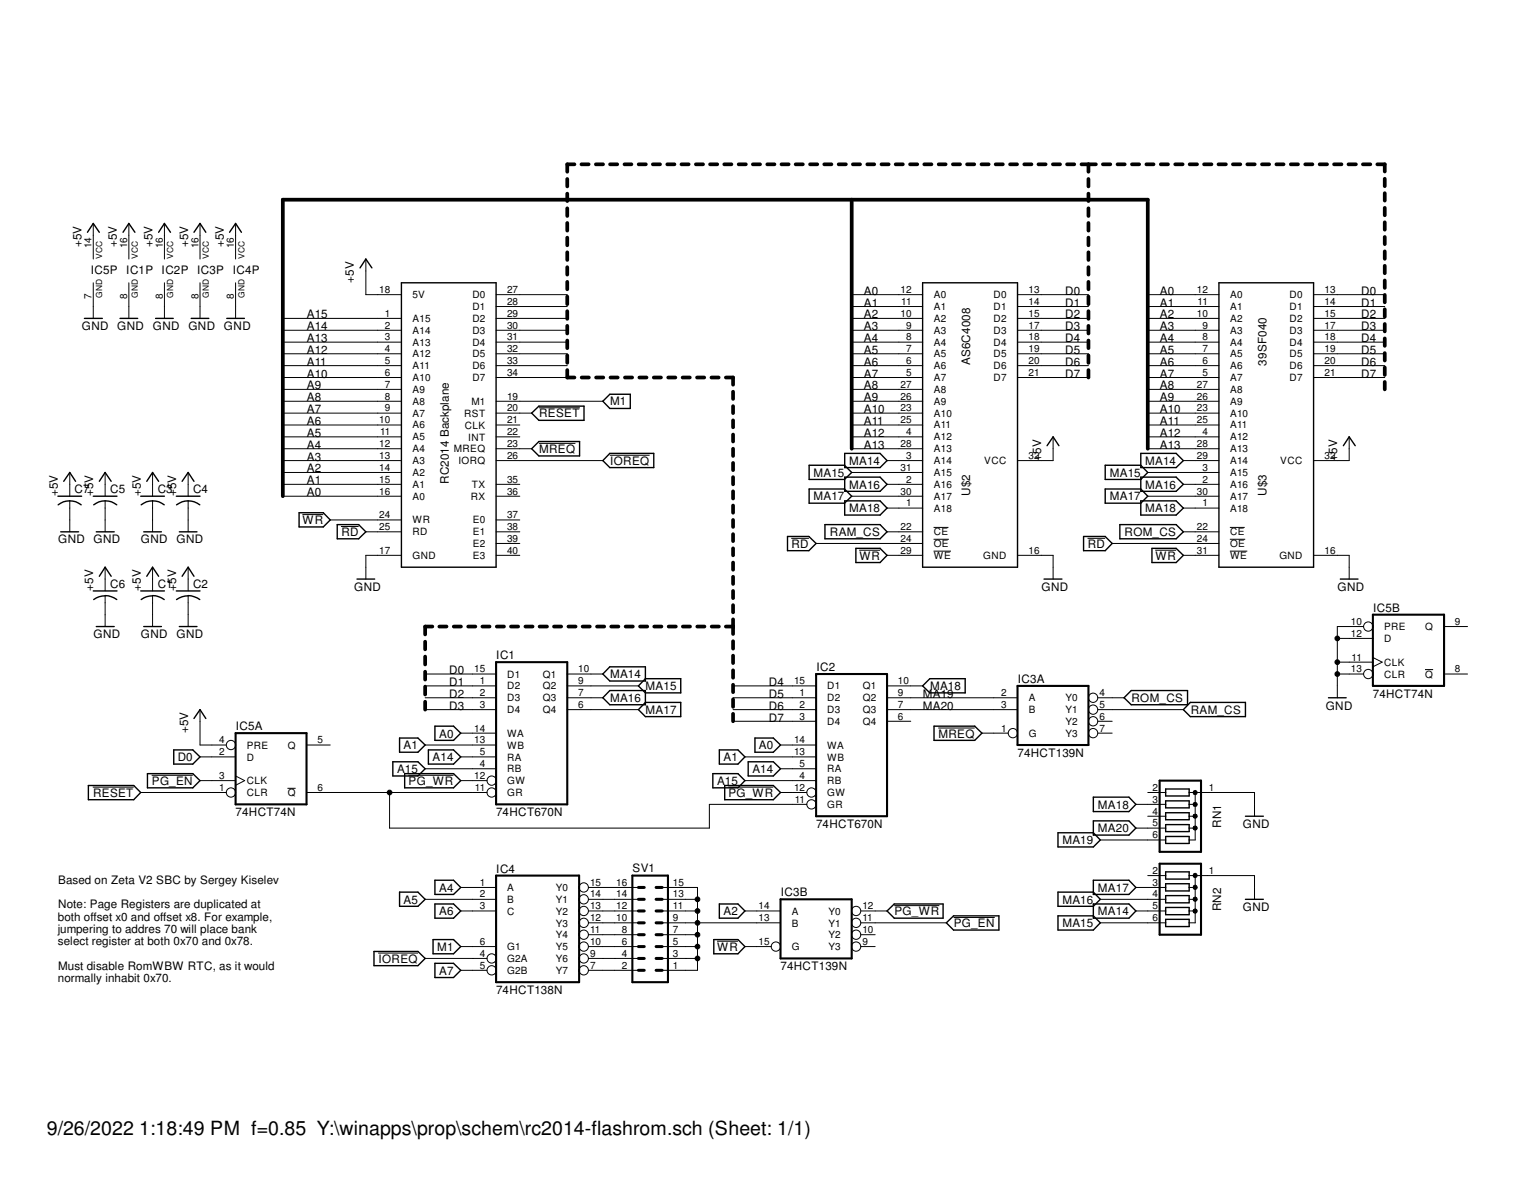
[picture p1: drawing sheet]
<svg xmlns="http://www.w3.org/2000/svg" width="279mm" height="216mm" viewBox="0 0 279 216" stroke-linecap="round" stroke-linejoin="round" font-family="sans-serif">
<g fill="none" stroke="#000" stroke-width=".18">
<path d="M17 40.6v6.5M17 51.4v6.5M23.5 40.6v6.5M23.5 51.4v6.5M29.9 40.6v6.5M29.9 51.4v6.5M36.4 40.6v6.5M36.4 51.4v6.5M42.9 40.6v6.5M42.9 51.4v6.5M51.5 57.9h21.6M66.6 47.1v6.5h6.5"/>
<path d="M90.3 57.9h13M90.3 53.6h13M90.3 55.8h13M155 57.9h12.9M155 53.6h12.9M155 55.8h12.9M185.2 57.9h12.9M185.2 53.6h12.9M185.2 55.8h12.9M208.9 57.9h13M208.9 53.6h13M208.9 55.8h13"/>
<path d="M239.1 57.9h13M239.1 53.6h13M239.1 55.8h13M51.5 60.1h21.6M51.5 62.2h21.6M51.5 64.3h21.6M51.5 66.5h21.6M51.5 68.7h21.6M51.5 70.8h21.6M51.5 73h21.6M51.5 75.1h21.6M51.5 77.3h21.6"/>
<path d="M51.5 79.5h21.6M90.3 60.1h13M90.3 62.2h13M90.3 64.3h13M90.3 66.5h13M90.3 68.7h13M90.3 73h19.4M90.3 75.1h6.5M90.3 77.3h4.3M90.3 79.5h4.3M98.1 74.2h7.4M155 60.1h12.9"/>
<path d="M155 62.2h12.9M155 64.3h12.9M155 66.5h12.9M155 68.7h12.9M155 70.8h12.9M155 73h12.9M155 75.1h12.9M155 77.3h12.9M155 79.5h12.9M185.2 60.1h12.9M185.2 62.2h12.9M185.2 64.3h12.9"/>
<path d="M185.2 66.5h12.9M185.2 68.7h12.9M191.7 79.5v4.3h-6.5M208.9 60.1h13M208.9 62.2h13M208.9 64.3h13M208.9 66.5h13M208.9 68.7h13M208.9 70.8h13M208.9 73h13M208.9 75.1h13M208.9 77.3h13"/>
<path d="M208.9 79.5h13M239.1 60.1h13M239.1 62.2h13M239.1 64.3h13M239.1 66.5h13M239.1 68.7h13M245.6 79.5v4.3h-6.5M12.7 85.9v4.4M12.7 91.1v5.6M19.1 85.9v4.4M19.1 91.1v5.6M27.8 85.9v4.4"/>
<path d="M27.8 91.1v5.6M34.2 85.9v4.4M34.2 91.1v5.6M51.5 81.6h21.6M51.5 83.8h21.6M51.5 85.9h21.6M51.5 88.1h21.6M51.5 90.3h21.6M55 93.6h3.8M60.1 94.6h13M62.1 95.8h3.2M66.6 96.7h6.5"/>
<path d="M90.3 81.6h6.5M90.3 83.8h19.4M90.3 88.1h4.3M90.3 90.3h4.3M90.3 94.6h4.3M90.3 96.7h4.3M90.3 98.8h4.3M98.1 80.6h6.6M111 82.8h7.2M144 97.9h3.2M148.5 98.8h19.4M155 81.6h12.9"/>
<path d="M155 85.9h12.9M155 90.3h12.9M161.5 83.8h6.4M161.5 88.1h6.4M161.5 96.7h6.4M161.5 92.4h6.4M169.9 95.9h2.7M169.9 98.1h2.8M198 97.9h3.2M202.4 98.8h19.5M208.9 81.6h13M208.9 85.9h13"/>
<path d="M208.9 90.3h13M215.4 83.8h6.5M215.4 88.1h6.5M215.4 96.7h6.5M215.4 92.4h6.5M223.9 95.9h2.7M223.9 98.1h2.8M19.1 103.2v4.3M19.1 108.4v5.6M27.8 103.2v4.3M27.8 108.4v5.6M34.2 103.2v4.3"/>
<path d="M34.2 108.4v5.6M73.1 101h-6.5v4.3M90.3 101h4.3M156.4 100.1h3.8M161.5 101h6.4M169.9 100.2h3.2M185.2 101h6.5v4.3M210.3 100.1h3.8M215.4 101h6.5M223.9 100.2h3.1M239.1 101h6.5v4.3M243.4 116.1h6.5"/>
<path d="M248.2 114h-4.8v12.9M249.9 119.6l1.7 .8-1.7 .9M262.8 114h4.3M36.4 137.7h6.5M36.4 129.1v6.4h4.8M55.8 135.5h4.3M77.4 124.8h12.9M77.4 126.9h12.9M77.4 129.1h12.9M77.4 139.8h12.9M77.4 122.6h12.9M77.4 135.5h12.9"/>
<path d="M83.9 137.7h6.4M83.9 133.3h6.4M103.3 124.8h12.9M103.3 126.9h6.4M103.3 129.1h12.9M103.3 122.6h6.4M133.4 124.8h15.1M133.4 126.9h15.1M133.4 129.1h15.1M133.4 131.2h15.1M135.6 137.7h12.9M142.1 139.8h6.4"/>
<path d="M142.1 135.5h6.4M161.5 124.8h6.4M161.5 126.9h23.7M161.5 129.1h23.7M161.5 131.2h4.3M170.8 132.4h6.6M178.7 133.3h4.8M199.8 126.9h4.8M199.8 129.1h15.6M199.8 133.3h2.6M199.8 131.2h2.6M243.4 122.6h4.8"/>
<path d="M243.4 120.4h6.5M259.4 121.8h1.5M262.8 122.6h4.3M16.9 143.2h7.4M25.6 144.1h15.6M27.6 141h7.5M36.4 142h6.5M42.9 141.1l1.6 .9-1.6 .8M52.3 143.4h1.5M55.8 144.1h32.8M70.9 144.1v6.5h58.2v-4.3h17.8M74.3 141h8.2"/>
<path d="M83.9 142h4.7M132.5 143.2h8.3M135.6 142h12.9M142.1 144.1h4.8M200.3 152.8h11.9M206.8 146.3h5.4M206.8 150.6h5.4M208.9 144.1h3.3M208.9 148.5h3.3M208.9 159.3h3.3M216.5 144.1h11.8v4.4M216.5 146.3h1.1"/>
<path d="M216.5 148.5h1.1M216.5 150.6h1.1M216.5 159.3h11.8v4.3M217.3 150.3h.5l.1 .3-.1 .3-.2 .1-.3-.1-.1-.3h.4h-.4zM217.3 148.2h.5l.1 .3-.1 .2-.2 .1-.3-.1-.1-.2 .4-.1-.4 .1zM217.3 146l.3-.1 .2 .1 .1 .3-.1 .3h-.5l-.1-.3h.4h-.4zM217.3 143.9l.3-.1 .2 .1 .1 .2-.1 .3h-.5l-.1-.3h.4h-.4zM217.3 159l.3-.2 .2 .2 .1 .3-.1 .2-.2 .1-.3-.1-.1-.2 .4-.1-.4 .1zM217.6 159.3v8.6h-1.1M217.6 144.1v8.7h-1.1M68.8 173.4h7.3M77.4 163.6h12.9"/>
<path d="M77.4 174.3h11.2M83.9 172.2h6.4M83.9 165.7h6.4M83.9 161.4h6.4M83.9 176.5h4.7M107.1 172.2h9.1M107.1 165.7h9.1M107.1 167.9h9.1M107.1 170h9.1M107.1 161.4h9.1M107.1 163.6h9.1M107.1 174.3h9.1"/>
<path d="M107.1 176.5h9.1M120.5 172.2h6.5M120.5 165.7h6.5M120.5 167.9h21.6M120.5 170h6.5M120.5 161.4h6.5v15.1h-6.5M120.5 163.6h6.5M120.5 174.3h6.5M130.5 171.2h3.8M135.6 172.2h4.8M135.6 165.7h6.5M156.7 172.2h2.6"/>
<path d="M156.7 165.7h4.8M156.7 167.9h15.6M156.7 170h2.6M162.8 164.7h8.2M173.6 166.9h7.5M200.3 167.9h11.9M200.3 163.6h11.9M206.8 165.7h5.4M206.8 161.4h5.4M216.5 165.7h1.1M216.5 161.4h1.1M216.5 163.6h1.1"/>
<path d="M217.3 165.4l.3-.1 .2 .1 .1 .3-.1 .3-.2 .1-.3-.1-.1-.3h.4h-.4zM217.3 163.3l.3-.1 .2 .1 .1 .3-.1 .2-.2 .2-.3-.2-.1-.2 .4-.1-.4 .1zM217.3 161.1l.3-.1 .2 .1 .1 .3-.1 .3-.2 .1-.3-.1-.1-.3h.4h-.4z"/>
<circle cx="243.4" cy="116.1" r=".43"/>
<circle cx="249" cy="114" r=".85"/>
<circle cx="42" cy="135.5" r=".85"/>
<circle cx="184.4" cy="133.4" r=".85"/>
<circle cx="199" cy="131.2" r=".85"/>
<circle cx="199" cy="129.1" r=".85"/>
<circle cx="199" cy="133.4" r=".85"/>
<circle cx="199" cy="126.9" r=".85"/>
<circle cx="243.4" cy="120.4" r=".43"/>
<circle cx="243.4" cy="122.6" r=".43"/>
<circle cx="249" cy="122.6" r=".85"/>
<circle cx="42" cy="144.1" r=".85"/>
<circle cx="70.9" cy="144.1" r=".43"/>
<circle cx="89.5" cy="144.1" r=".85"/>
<circle cx="89.5" cy="142" r=".85"/>
<circle cx="147.7" cy="146.3" r=".85"/>
<circle cx="147.7" cy="144.1" r=".85"/>
<circle cx="89.5" cy="174.3" r=".85"/>
<circle cx="89.5" cy="176.5" r=".85"/>
<circle cx="106.3" cy="163.6" r=".85"/>
<circle cx="106.3" cy="174.3" r=".85"/>
<circle cx="106.3" cy="176.5" r=".85"/>
<circle cx="106.3" cy="172.2" r=".85"/>
<circle cx="106.3" cy="170" r=".85"/>
<circle cx="106.3" cy="161.4" r=".85"/>
<circle cx="106.3" cy="165.7" r=".85"/>
<circle cx="106.3" cy="167.9" r=".85"/>
<circle cx="127" cy="170" r=".43"/>
<circle cx="127" cy="174.3" r=".43"/>
<circle cx="127" cy="163.6" r=".43"/>
<circle cx="127" cy="167.9" r=".43"/>
<circle cx="127" cy="165.7" r=".43"/>
<circle cx="127" cy="172.2" r=".43"/>
<circle cx="141.2" cy="172.2" r=".85"/>
<circle cx="155.8" cy="172.2" r=".85"/>
<circle cx="155.8" cy="167.9" r=".85"/>
<circle cx="155.8" cy="165.7" r=".85"/>
<circle cx="155.8" cy="170" r=".85"/>
</g>
<g fill="none" stroke="#000" stroke-width=".25">
<path d="M15.4 57.9h3.2M15.9 42.2l1.1-1.6 1.1 1.6M21.8 57.9h3.3M22.4 42.2l1.1-1.6 1.1 1.6M28.3 57.9h3.2M28.9 42.2l1-1.6 1.1 1.6M34.8 57.9h3.2M35.3 42.2l1.1-1.6 1.1 1.6M41.3 57.9h3.2M41.8 42.2l1.1-1.6 1 1.6M65.5 48.7l1.1-1.6 1.1 1.6M73.1 51.4h17.2v51.8h-17.2z"/>
<path d="M167.9 51.4h17.3v51.8h-17.3zM221.9 51.4h17.2v51.8h-17.2zM96.8 75.1l1.3-1.2h8.2v2.6h-8.2zM109.7 73l1.3-1.3h3.7v2.6h-3.7zM10.5 90.3h4.4M10.6 91.8a3.4 3.4 0 0 1 4.2 0M11 96.7h3.3M11.6 87.5l1.1-1.6 1.1 1.6M17 90.3h4.3M17.1 91.8a3.4 3.4 0 0 1 4.2 0M17.5 96.7h3.3M18.1 87.5l1-1.6 1.1 1.6"/>
<path d="M25.6 90.3h4.3M25.7 91.8a3.4 3.4 0 0 1 4.2 0M26.2 96.7h3.2M26.7 87.5l1.1-1.6 1.1 1.6M32.1 90.3h4.3M32.1 91.8a3.5 3.5 0 0 1 4.3 0M32.6 96.7h3.3M33.1 87.5l1.1-1.6 1.1 1.6M54.4 93.3h4.4l1.3 1.3-1.3 1.2h-4.4zM61.4 95.4h3.9l1.3 1.3-1.3 1.3h-3.9zM98.1 80.3h7.4v2.6h-7.4l-1.3-1.3zM111 82.5h8v2.5h-8l-1.3-1.2z"/>
<path d="M143.3 97.6h3.9l1.3 1.2-1.3 1.4h-3.9zM147.3 84.6h6.4l1.3 1.3-1.3 1.3h-6.4zM147.3 88.9h6.4l1.3 1.4-1.3 1.2h-6.4zM150.2 95.4h10l1.3 1.3-1.3 1.3h-10zM153.8 86.8h6.4l1.3 1.3-1.3 1.3h-6.4zM153.8 82.5h6.4l1.3 1.3-1.3 1.2h-6.4zM153.8 91.1h6.4l1.3 1.3-1.3 1.3h-6.4zM155.8 99.7h4.4l1.3 1.3-1.3 1.3h-4.4zM190.6 81.1l1.1-1.6 1 1.6M197.2 97.6h4l1.2 1.2-1.2 1.4h-4zM201.2 84.6h6.4l1.3 1.3-1.3 1.3h-6.4zM201.2 88.9h6.4l1.3 1.4-1.3 1.2h-6.4z"/>
<path d="M203.8 95.4h10.3l1.3 1.3-1.3 1.3h-10.3zM207.6 82.5h6.5l1.3 1.3-1.3 1.2h-6.5zM207.6 86.8h6.5l1.3 1.3-1.3 1.3h-6.5zM207.6 91.1h6.5l1.3 1.3-1.3 1.3h-6.5zM209.7 99.7h4.4l1.3 1.3-1.3 1.3h-4.4zM244.5 81.1l1.1-1.6 1.1 1.6M17 107.5h4.3M17.5 114h3.3M18.1 104.8l1-1.6 1.1 1.6M19.1 108.3a3.8 3.8 0 0 1 2.2 .8M19.1 108.4a3.4 3.4 0 0 0-2 .7M25.6 107.5h4.3"/>
<path d="M26.2 114h3.2M26.7 104.8l1.1-1.6 1.1 1.6M27.8 108.3a3.8 3.8 0 0 1 2.1 .8M27.8 108.4a3.4 3.4 0 0 0-2.1 .7M32.1 107.5h4.3M32.6 114h3.3M33.1 104.8l1.1-1.6 1.1 1.6M34.2 108.3a4.1 4.1 0 0 1 2.2 .8M34.2 108.4a3.6 3.6 0 0 0-2.1 .7M65 105.3h3.2M190 105.3h3.3M244 105.3h3.2"/>
<path d="M31.6 136.4h3.5l1.3 1.3-1.3 1.3h-3.5zM35.3 130.7l1.1-1.6 1.1 1.6M71.5 138.6h4.6l1.3 1.2-1.3 1.3h-4.6zM72.7 134.2h3.4l1.3 1.3-1.3 1.3h-3.4zM78 136.4h4.5l1.4 1.3-1.4 1.3h-4.5zM79.2 132.1h3.3l1.4 1.2-1.4 1.4h-3.3zM111 121.3h6.5v2.6h-6.5l-1.3-1.3zM111 125.6h6.5v2.6h-6.5l-1.3-1.3zM117.5 127.8h6.4v2.5h-6.4l-1.3-1.2zM117.5 123.4h6.4v2.6h-6.4l-1.3-1.2zM130.9 136.4h3.4l1.3 1.3-1.3 1.3h-3.4zM136.2 138.6h4.6l1.3 1.2-1.3 1.3h-4.6z"/>
<path d="M137.4 134.2h3.4l1.3 1.3-1.3 1.3h-3.4zM169.2 123.4h6.5v2.6h-6.5l-1.3-1.2zM170 132.1h7.4l1.3 1.2-1.3 1.4h-7.4zM205.9 125.6h10.3v2.6h-10.3l-1.3-1.3zM216.7 127.8h10v2.5h-10l-1.3-1.2zM241.8 126.9h3.2M16.1 142.9h8.2l1.3 1.2-1.3 1.4h-8.2zM26.8 140.7h8.3l1.3 1.3-1.3 1.3h-8.3zM73.7 140.7h8.8l1.4 1.3-1.4 1.3h-8.8zM129.8 140.7h4.5l1.3 1.3-1.3 1.3h-4.5zM131.9 142.9h8.9l1.3 1.2-1.3 1.4h-8.9zM192.6 151.5h6.4l1.3 1.3-1.3 1.3h-6.4z"/>
<path d="M199 145h6.5l1.3 1.3-1.3 1.3h-6.5zM199 149.3h6.5l1.3 1.3-1.3 1.3h-6.5zM212.2 143.5h4.3v1.3h-4.3zM212.2 145.7h4.3v1.2h-4.3zM212.2 147.8h4.3v1.3h-4.3zM212.2 150h4.3v1.3h-4.3zM212.2 152.1h4.3v1.3h-4.3zM212.2 158.6h4.3v1.3h-4.3zM226.7 148.5h3.3M68.1 173.1h8l1.3 1.2-1.3 1.3h-8zM72.7 162.3h3.4l1.3 1.3-1.3 1.2h-3.4zM78.8 170.9h3.7l1.4 1.3-1.4 1.3h-3.7z"/>
<path d="M79.2 175.2h3.3l1.4 1.3-1.4 1.3h-3.3zM79.2 160.1h3.3l1.4 1.3-1.4 1.3h-3.3zM79.2 164.4h3.3l1.4 1.3-1.4 1.3h-3.3zM129.9 170.9h4.4l1.3 1.3-1.3 1.3h-4.4zM130.9 164.4h3.4l1.3 1.3-1.3 1.3h-3.4zM161.5 165.7l1.3-1.3h8.9v2.6h-8.9zM172.3 167.9l1.3-1.3h8.2v2.6h-8.2zM192.6 162.3h6.4l1.3 1.3-1.3 1.2h-6.4zM192.6 166.6h6.4l1.3 1.3-1.3 1.3h-6.4zM199 164.4h6.5l1.3 1.3-1.3 1.3h-6.5zM199 160.1h6.5l1.3 1.3-1.3 1.3h-6.5zM212.2 160.7h4.3v1.4h-4.3z"/>
<path d="M212.2 162.9h4.3v1.3h-4.3zM212.2 165.1h4.3v1.3h-4.3zM212.2 167.2h4.3v1.3h-4.3zM226.7 163.6h3.3"/>
</g>
<path d="M249.9 111.8h12.9v13h-12.9zM42.9 133.3h12.9v13h-12.9zM90.3 120.4h13v25.9h-13zM148.5 122.6h13v25.9h-13zM185.2 124.8h12.9v10.7h-12.9zM90.3 159.3h15.1v19.3h-15.1zM115.1 159.3h6.5v19.3h-6.5zM211.1 142h7.5v12.9h-7.5zM211.1 157.1h7.5v12.9h-7.5zM142.1 163.6h12.9v10.7h-12.9z" fill="none" stroke="#000" stroke-width=".38"/>
<g fill="none" stroke="#000" stroke-width=".55">
<path d="M116.2 172.2h1.1M116.2 174.3h1.1M116.2 176.5h1.1M116.2 167.9h1.1M116.2 170h1.1M116.2 161.4h1.1M116.2 163.6h1.1M116.2 165.7h1.1M119.4 172.2h1.1M119.4 174.3h1.1M119.4 176.5h1.1M119.4 167.9h1.1"/>
<path d="M119.4 170h1.1M119.4 161.4h1.1M119.4 163.6h1.1M119.4 165.7h1.1"/>
</g>
<g fill="#000">
<path d="M217.3 150.3h.5l.1 .3-.1 .3-.2 .1-.3-.1-.1-.3h.4h-.4z" fill-rule="evenodd"/>
<path d="M217.3 148.2h.5l.1 .3-.1 .2-.2 .1-.3-.1-.1-.2 .4-.1-.4 .1z" fill-rule="evenodd"/>
<path d="M217.3 146l.3-.1 .2 .1 .1 .3-.1 .3h-.5l-.1-.3h.4h-.4z" fill-rule="evenodd"/>
<path d="M217.3 143.9l.3-.1 .2 .1 .1 .2-.1 .3h-.5l-.1-.3h.4h-.4z" fill-rule="evenodd"/>
<path d="M217.3 159l.3-.2 .2 .2 .1 .3-.1 .2-.2 .1-.3-.1-.1-.2 .4-.1-.4 .1z" fill-rule="evenodd"/>
<path d="M217.3 165.4l.3-.1 .2 .1 .1 .3-.1 .3-.2 .1-.3-.1-.1-.3h.4h-.4z" fill-rule="evenodd"/>
<path d="M217.3 163.3l.3-.1 .2 .1 .1 .3-.1 .2-.2 .2-.3-.2-.1-.2 .4-.1-.4 .1z" fill-rule="evenodd"/>
<path d="M217.3 161.1l.3-.1 .2 .1 .1 .3-.1 .3-.2 .1-.3-.1-.1-.3h.4h-.4z" fill-rule="evenodd"/>
<circle cx="243.4" cy="116.1" r=".43"/>
<circle cx="243.4" cy="120.4" r=".43"/>
<circle cx="243.4" cy="122.6" r=".43"/>
<circle cx="70.9" cy="144.1" r=".43"/>
<circle cx="127" cy="170" r=".43"/>
<circle cx="127" cy="174.3" r=".43"/>
<circle cx="127" cy="163.6" r=".43"/>
<circle cx="127" cy="167.9" r=".43"/>
<circle cx="127" cy="165.7" r=".43"/>
<circle cx="127" cy="172.2" r=".43"/>
</g>
<g fill="none" stroke="#000" stroke-width=".68">
<path d="M103.3 32.6v1.3M103.3 35.2v1.4M103.3 37.9v1.4M104.6 29.9h-1.3v1.3M105.8 29.9h1.3M108.5 29.9h1.3M111 29.9h1.4M113.7 29.9h1.2M116.2 29.9h1.4M118.8 29.9h1.3M121.5 29.9h1.3M124 29.9h1.3"/>
<path d="M126.7 29.9h1.3M129.2 29.9h1.4M131.8 29.9h1.3M134.5 29.9h1.3M137 29.9h1.3M139.7 29.9h1.3M142.2 29.9h1.4M144.8 29.9h1.3M147.4 29.9h1.4M150 29.9h1.3M152.7 29.9h1.3M155 36.3v45.3"/>
<path d="M155.2 29.9h1.3M157.9 29.9h1.2M160.4 29.9h1.4M163 29.9h1.3M165.7 29.9h1.3M168.2 29.9h1.3M170.9 29.9h1.2M173.4 29.9h1.4M176 29.9h1.3M178.6 29.9h1.4M181.2 29.9h1.3M183.9 29.9h1.2"/>
<path d="M186.4 29.9h1.3M189 29.9h1.3M191.6 29.9h1.4M194.2 29.9h1.3M196.8 29.9h2.7M198.1 29.9v1.3M198.1 32.6v1.3M198.1 35.2v1.4M198.1 37.9v1.4M200.7 29.9h1.4M203.4 29.9h1.3M206 29.9h1.3"/>
<path d="M208.7 29.9h1.3M211.3 29.9h1.3M213.9 29.9h1.4M216.5 29.9h1.4M219.2 29.9h1.3M221.8 29.9h1.3M224.4 29.9h1.4M227 29.9h1.4M229.7 29.9h1.3M232.3 29.9h1.3M234.9 29.9h1.4M237.6 29.9h1.3"/>
<path d="M240.2 29.9h1.4M242.8 29.9h1.4M245.4 29.9h1.4M248.1 29.9h1.3M250.7 29.9h1.4v1.3M252.1 32.5v1.4M252.1 35.1v1.4M252.1 37.8v1.4M103.3 40.6v1.4M103.3 43.2v1.4M103.3 45.9v1.4M103.3 48.6v1.4"/>
<path d="M103.3 51.3v1.3M103.3 53.9v1.4M103.3 56.6v1.4M103.3 59.3v1.4M198.1 40.6v1.4M198.1 43.2v1.4M198.1 45.9v1.4M198.1 48.6v1.4M198.1 51.3v1.3M198.1 53.9v1.4M198.1 56.6v1.4M198.1 59.3v1.4"/>
<path d="M252.1 40.4v1.4M252.1 43.1v1.3M252.1 45.7v1.4M252.1 48.3v1.4M252.1 51v1.4M252.1 53.6v1.4M252.1 56.3v1.3M252.1 58.9v1.4M103.3 61.9v1.4M103.3 64.6v1.4M103.3 67.3v1.4h1.3M105.9 68.7h1.3"/>
<path d="M108.5 68.7h1.3M111.1 68.7h1.3M113.7 68.7h1.4M116.4 68.7h1.3M119 68.7h1.3M121.6 68.7h1.3M124.2 68.7h1.4M126.9 68.7h1.3M129.5 68.7h1.3M132.1 68.7h1.3v1.3M133.4 71.2v1.4M133.4 73.9v1.2"/>
<path d="M133.4 76.5v1.2M133.4 79v1.3M198.1 61.9v1.4M198.1 64.6v1.4M198.1 67.3v1.4M252.1 61.6v1.3M252.1 64.2v1.4M252.1 66.8v1.4M252.1 69.5v1.3M133.4 81.6v1.3M133.4 84.2v1.3M133.4 86.8v1.3"/>
<path d="M133.4 89.4v1.3M133.4 91.9v1.4M133.4 94.6v1.2M133.4 97.2v1.2M133.4 99.7v1.3M208.9 81.6v-45.3h-157.4v54M77.4 116.7v1.4M77.4 119.4v1.5M78.7 114h-1.3v1.4M80 114h1.3M82.6 114h1.3M85.2 114h1.3"/>
<path d="M87.8 114h1.3M90.4 114h1.3M93 114h1.3M95.6 114h1.3M98.2 114h1.4M100.8 114h1.4M103.5 114h1.3M106 114h1.4M108.7 114h1.3M111.3 114h1.3M113.9 114h1.3M116.5 114h1.3"/>
<path d="M119.1 114h1.3M121.7 114h1.3M124.3 114h1.3M126.9 114h1.3M129.5 114h1.4M132.1 114h1.3M133.4 102.3v1.3M133.4 104.9v1.3M133.4 107.5v1.3M133.4 110.1v1.3M133.4 112.6v2.7M133.4 116.6v1.4"/>
<path d="M133.4 119.3v1.3M77.4 122.2v1.4M77.4 124.9v1.4M77.4 127.6v1.5M133.4 121.9v1.4M133.4 124.5v1.4M133.4 127.2v1.4M133.4 129.8v1.4"/>
</g>
<text font-size="3.6" x="8.5" y="206.4">9/26/2022 1:18:49 PM f=0.85 Y:\winapps\prop\schem\rc2014-flashrom.sch (Sheet: 1/1)</text>
<g font-size="2.1">
<text x="14.9" y="45" transform="rotate(-90 14.9 45)">+5V</text>
<text x="21.3" y="45" transform="rotate(-90 21.3 45)">+5V</text>
<text x="27.8" y="45" transform="rotate(-90 27.8 45)">+5V</text>
<text x="34.2" y="45" transform="rotate(-90 34.2 45)">+5V</text>
<text x="40.7" y="45" transform="rotate(-90 40.7 45)">+5V</text>
<text x="16.5" y="49.8">IC5P</text>
<text x="23" y="49.8">IC1P</text>
<text x="29.4" y="49.8">IC2P</text>
<text x="35.9" y="49.8">IC3P</text>
<text x="42.4" y="49.8">IC4P</text>
<text x="64.4" y="51.4" transform="rotate(-90 64.4 51.4)">+5V</text>
<text x="157.2" y="53.6">A0</text>
<text x="193.9" y="53.6">D0</text>
<text x="211.1" y="53.6">A0</text>
<text x="247.8" y="53.6">D0</text>
<text x="55.8" y="57.9">A15</text>
<text x="157.2" y="57.9">A2</text>
<text x="157.2" y="55.8">A1</text>
<text x="193.9" y="55.8">D1</text>
<text x="193.9" y="57.9">D2</text>
<text x="211.1" y="57.9">A2</text>
<text x="211.1" y="55.8">A1</text>
<text x="247.8" y="55.8">D1</text>
<text x="247.8" y="57.9">D2</text>
<text x="14.9" y="60.1">GND</text>
<text x="21.3" y="60.1">GND</text>
<text x="27.8" y="60.1">GND</text>
<text x="34.3" y="60.1">GND</text>
<text x="40.8" y="60.1">GND</text>
<text x="55.8" y="60.1">A14</text>
<text x="55.8" y="64.4">A12</text>
<text x="55.8" y="62.2">A13</text>
<text x="157.2" y="64.4">A5</text>
<text x="157.2" y="62.2">A4</text>
<text x="157.2" y="60.1">A3</text>
<text x="193.9" y="60.1">D3</text>
<text x="193.9" y="62.2">D4</text>
<text x="193.9" y="64.4">D5</text>
<text x="211.1" y="64.4">A5</text>
<text x="211.1" y="62.2">A4</text>
<text x="211.1" y="60.1">A3</text>
<text x="247.8" y="60.1">D3</text>
<text x="247.8" y="62.2">D4</text>
<text x="247.8" y="64.4">D5</text>
<text x="55.8" y="70.8">A9</text>
<text x="55.8" y="68.7">A10</text>
<text x="55.8" y="66.5">A11</text>
<text x="157.2" y="70.8">A8</text>
<text x="157.2" y="68.7">A7</text>
<text x="157.2" y="66.5">A6</text>
<text x="176.6" y="66.5" transform="rotate(-90 176.6 66.5)">AS6C4008</text>
<text x="193.9" y="66.5">D6</text>
<text x="193.9" y="68.7">D7</text>
<text x="211.1" y="70.8">A8</text>
<text x="211.1" y="68.7">A7</text>
<text x="211.1" y="66.5">A6</text>
<text x="230.5" y="66.5" transform="rotate(-90 230.5 66.5)">39SF040</text>
<text x="247.8" y="66.5">D6</text>
<text x="247.8" y="68.7">D7</text>
<text x="55.8" y="75.1">A7</text>
<text x="55.8" y="73">A8</text>
<text x="55.8" y="77.3">A6</text>
<text x="98.1" y="75.9">RESET</text>
<text x="111" y="73.7">M1</text>
<text x="157.2" y="73">A9</text>
<text x="157.2" y="75.1">A10</text>
<text x="157.2" y="77.3">A11</text>
<text x="211.1" y="77.3">A11</text>
<text x="211.1" y="75.1">A10</text>
<text x="211.1" y="73">A9</text>
<text x="55.8" y="79.5">A5</text>
<text x="55.8" y="81.6">A4</text>
<text x="55.8" y="83.8">A3</text>
<text x="98.1" y="82.4">MREQ</text>
<text x="157.2" y="81.6">A13</text>
<text x="157.2" y="79.5">A12</text>
<text x="189.5" y="83.8" transform="rotate(-90 189.5 83.8)">+5V</text>
<text x="211.1" y="81.6">A13</text>
<text x="211.1" y="79.5">A12</text>
<text x="243.4" y="83.8" transform="rotate(-90 243.4 83.8)">+5V</text>
<text x="13.6" y="89.7">C7</text>
<text x="20.1" y="89.7">C5</text>
<text x="28.7" y="89.7">C3</text>
<text x="35.1" y="89.7">C4</text>
<text x="55.8" y="85.9">A2</text>
<text x="55.8" y="88.1">A1</text>
<text x="81.7" y="88.1" transform="rotate(-90 81.7 88.1)">RC2014 Backplane</text>
<text x="111" y="84.5">IOREQ</text>
<text x="148.1" y="86.7">MA15</text>
<text x="154.6" y="84.5">MA14</text>
<text x="154.6" y="88.9">MA16</text>
<text x="202" y="86.7">MA15</text>
<text x="208.4" y="84.5">MA14</text>
<text x="208.4" y="88.9">MA16</text>
<text x="10.5" y="90.3" transform="rotate(-90 10.5 90.3)">+5V</text>
<text x="17" y="90.3" transform="rotate(-90 17 90.3)">+5V</text>
<text x="25.6" y="90.3" transform="rotate(-90 25.6 90.3)">+5V</text>
<text x="32.1" y="90.3" transform="rotate(-90 32.1 90.3)">+5V</text>
<text x="55.1" y="95.3">WR</text>
<text x="55.8" y="90.3">A0</text>
<text x="148.1" y="91">MA17</text>
<text x="154.6" y="93.2">MA18</text>
<text x="176.6" y="90.2" transform="rotate(-90 176.6 90.2)">U$2</text>
<text x="202" y="91">MA17</text>
<text x="208.4" y="93.2">MA18</text>
<text x="230.5" y="90.2" transform="rotate(-90 230.5 90.2)">U$3</text>
<text x="10.6" y="98.8">GND</text>
<text x="17" y="98.8">GND</text>
<text x="25.7" y="98.8">GND</text>
<text x="32.1" y="98.8">GND</text>
<text x="62.1" y="97.5">RD</text>
<text x="144.1" y="99.7">RD</text>
<text x="151" y="97.5">RAM_CS</text>
<text x="156.4" y="101.8">WR</text>
<text x="198" y="99.7">RD</text>
<text x="204.7" y="97.5">ROM_CS</text>
<text x="210.3" y="101.8">WR</text>
<text x="17" y="107.5" transform="rotate(-90 17 107.5)">+5V</text>
<text x="20.1" y="106.9">C6</text>
<text x="25.6" y="107.5" transform="rotate(-90 25.6 107.5)">+5V</text>
<text x="28.7" y="106.9">C1</text>
<text x="32.1" y="107.5" transform="rotate(-90 32.1 107.5)">+5V</text>
<text x="35.1" y="106.9">C2</text>
<text x="64.5" y="107.5">GND</text>
<text x="189.6" y="107.5">GND</text>
<text x="243.5" y="107.5">GND</text>
<text x="249.9" y="111.3">IC5B</text>
<text x="17" y="116.1">GND</text>
<text x="25.7" y="116.1">GND</text>
<text x="32.1" y="116.1">GND</text>
<text x="90.3" y="119.9">IC1</text>
<text x="81.7" y="124.8">D1</text>
<text x="81.7" y="122.6">D0</text>
<text x="111" y="123.4">MA14</text>
<text x="117.5" y="125.5">MA15</text>
<text x="140" y="124.8">D4</text>
<text x="148.6" y="122">IC2</text>
<text x="169.3" y="125.5">MA18</text>
<text x="185.3" y="124.2">IC3A</text>
<text x="81.7" y="126.9">D2</text>
<text x="81.7" y="129.1">D3</text>
<text x="111" y="127.6">MA16</text>
<text x="117.5" y="129.8">MA17</text>
<text x="140" y="126.9">D5</text>
<text x="140" y="129.1">D6</text>
<text x="140" y="131.2">D7</text>
<text x="168" y="129.1">MA20</text>
<text x="168" y="126.9">MA19</text>
<text x="206" y="127.6">ROM_CS</text>
<text x="216.7" y="129.8">RAM_CS</text>
<text x="241.3" y="129.1">GND</text>
<text x="249.9" y="126.9">74HCT74N</text>
<text x="34.2" y="133.3" transform="rotate(-90 34.2 133.3)">+5V</text>
<text x="42.9" y="132.8">IC5A</text>
<text x="73.4" y="136.3">A1</text>
<text x="79.9" y="134.2">A0</text>
<text x="138.1" y="136.3">A0</text>
<text x="170.8" y="134.2">MREQ</text>
<text x="185.2" y="137.7">74HCT139N</text>
<text x="27.6" y="142.7">PG_EN</text>
<text x="32.3" y="138.4">D0</text>
<text x="72.3" y="140.6">A15</text>
<text x="74.4" y="142.7">PG_WR</text>
<text x="78.7" y="138.4">A14</text>
<text x="130.5" y="142.7">A15</text>
<text x="131.7" y="138.4">A1</text>
<text x="136.9" y="140.6">A14</text>
<text x="16.9" y="144.9">RESET</text>
<text x="42.9" y="148.5">74HCT74N</text>
<text x="90.3" y="148.5">74HCT670N</text>
<text x="132.6" y="144.9">PG_WR</text>
<text x="199.9" y="147.1">MA18</text>
<text x="148.5" y="150.6">74HCT670N</text>
<text x="193.4" y="153.5">MA19</text>
<text x="199.9" y="151.4">MA20</text>
<text x="222.3" y="150.7" transform="rotate(-90 222.3 150.7)">RN1</text>
<text x="226.2" y="150.6">GND</text>
<text x="10.6" y="160.7">Based on Zeta V2 SBC by Sergey Kiselev</text>
<text x="90.3" y="158.7">IC4</text>
<text x="115.1" y="158.6">SV1</text>
<text x="10.5" y="167.4">both offset x0 and offset x8. For example,</text>
<text x="10.6" y="165.2">Note: Page Registers are duplicated at</text>
<text x="73.4" y="164.3">A5</text>
<text x="79.9" y="166.5">A6</text>
<text x="79.9" y="162.2">A4</text>
<text x="131.7" y="166.5">A2</text>
<text x="142.1" y="163">IC3B</text>
<text x="162.8" y="166.5">PG_WR</text>
<text x="193.4" y="164.3">MA16</text>
<text x="199.9" y="166.5">MA14</text>
<text x="199.9" y="162.2">MA17</text>
<text x="222.3" y="165.8" transform="rotate(-90 222.3 165.8)">RN2</text>
<text x="226.2" y="165.7">GND</text>
<text x="10.5" y="169.7">jumpering to addres 70 will place bank</text>
<text x="10.5" y="171.9">select register at both 0x70 and 0x78.</text>
<text x="79.6" y="172.9">M1</text>
<text x="130.6" y="172.9">WR</text>
<text x="173.6" y="168.6">PG_EN</text>
<text x="193.4" y="168.7">MA15</text>
<text x="10.5" y="178.6">normally inhabit 0x70.</text>
<text x="10.6" y="176.4">Must disable RomWBW RTC, as it would</text>
<text x="68.9" y="175.1">IOREQ</text>
<text x="79.9" y="177.2">A7</text>
<text x="142.1" y="176.5">74HCT139N</text>
<text x="90.3" y="180.8">74HCT138N</text>
</g>
<g font-size="1.8">
<text x="16.7" y="45.1" transform="rotate(-90 16.7 45.1)">14</text>
<text x="23.2" y="45.1" transform="rotate(-90 23.2 45.1)">16</text>
<text x="29.6" y="45.1" transform="rotate(-90 29.6 45.1)">16</text>
<text x="36.1" y="45.1" transform="rotate(-90 36.1 45.1)">16</text>
<text x="42.6" y="45.1" transform="rotate(-90 42.6 45.1)">16</text>
<text x="69" y="53.3">18</text>
<text x="92.3" y="53.3">27</text>
<text x="163.9" y="53.3">12</text>
<text x="187.2" y="53.3">13</text>
<text x="217.8" y="53.3">12</text>
<text x="241.1" y="53.3">13</text>
<text x="16.7" y="54.4" transform="rotate(-90 16.7 54.4)">7</text>
<text x="23.2" y="54.4" transform="rotate(-90 23.2 54.4)">8</text>
<text x="29.6" y="54.4" transform="rotate(-90 29.6 54.4)">8</text>
<text x="36.1" y="54.4" transform="rotate(-90 36.1 54.4)">8</text>
<text x="42.6" y="54.4" transform="rotate(-90 42.6 54.4)">8</text>
<text x="70.1" y="57.6">1</text>
<text x="70.1" y="59.8">2</text>
<text x="75.1" y="54.2">5V</text>
<text x="75.1" y="58.5">A15</text>
<text x="86" y="54.3">D0</text>
<text x="86" y="56.4">D1</text>
<text x="86" y="58.5">D2</text>
<text x="92.3" y="55.5">28</text>
<text x="92.3" y="57.6">29</text>
<text x="92.3" y="59.8">30</text>
<text x="163.9" y="57.6">10</text>
<text x="164" y="55.5">11</text>
<text x="164.9" y="59.8">9</text>
<text x="170" y="54.2">A0</text>
<text x="170" y="56.4">A1</text>
<text x="170" y="58.5">A2</text>
<text x="180.8" y="54.3">D0</text>
<text x="180.8" y="56.4">D1</text>
<text x="180.8" y="58.5">D2</text>
<text x="187.2" y="55.5">14</text>
<text x="187.2" y="57.6">15</text>
<text x="187.2" y="59.8">17</text>
<text x="217.8" y="57.6">10</text>
<text x="218" y="55.5">11</text>
<text x="218.9" y="59.8">9</text>
<text x="223.9" y="54.2">A0</text>
<text x="223.9" y="56.4">A1</text>
<text x="223.9" y="58.5">A2</text>
<text x="234.7" y="54.3">D0</text>
<text x="234.7" y="56.4">D1</text>
<text x="234.7" y="58.5">D2</text>
<text x="241.1" y="55.5">14</text>
<text x="241.1" y="57.6">15</text>
<text x="241.1" y="59.8">17</text>
<text x="70.1" y="61.9">3</text>
<text x="70.1" y="64.1">4</text>
<text x="75.1" y="60.7">A14</text>
<text x="75.1" y="62.9">A13</text>
<text x="75.1" y="65">A12</text>
<text x="86" y="60.7">D3</text>
<text x="86" y="62.9">D4</text>
<text x="86" y="65">D5</text>
<text x="92.3" y="61.9">31</text>
<text x="92.3" y="64.1">32</text>
<text x="164.9" y="61.9">8</text>
<text x="164.9" y="64.1">7</text>
<text x="170" y="60.7">A3</text>
<text x="170" y="62.9">A4</text>
<text x="170" y="65">A5</text>
<text x="180.8" y="60.7">D3</text>
<text x="180.8" y="62.9">D4</text>
<text x="180.8" y="65">D5</text>
<text x="187.2" y="61.9">18</text>
<text x="187.2" y="64.1">19</text>
<text x="218.9" y="61.9">8</text>
<text x="218.9" y="64.1">7</text>
<text x="223.9" y="60.7">A3</text>
<text x="223.9" y="62.9">A4</text>
<text x="223.9" y="65">A5</text>
<text x="234.7" y="60.7">D3</text>
<text x="234.7" y="62.9">D4</text>
<text x="234.7" y="65">D5</text>
<text x="241.1" y="61.9">18</text>
<text x="241.1" y="64.1">19</text>
<text x="70.1" y="66.2">5</text>
<text x="70.1" y="68.4">6</text>
<text x="70.1" y="70.5">7</text>
<text x="75.1" y="67.2">A11</text>
<text x="75.1" y="69.3">A10</text>
<text x="75.1" y="71.5">A9</text>
<text x="86" y="67.2">D6</text>
<text x="86" y="69.3">D7</text>
<text x="92.3" y="66.2">33</text>
<text x="92.3" y="68.4">34</text>
<text x="163.9" y="70.5">27</text>
<text x="164.9" y="66.2">6</text>
<text x="164.9" y="68.4">5</text>
<text x="170" y="67.2">A6</text>
<text x="170" y="69.3">A7</text>
<text x="170" y="71.5">A8</text>
<text x="180.8" y="67.2">D6</text>
<text x="180.8" y="69.3">D7</text>
<text x="187.2" y="66.2">20</text>
<text x="187.2" y="68.4">21</text>
<text x="217.8" y="70.5">27</text>
<text x="218.9" y="66.2">6</text>
<text x="218.9" y="68.4">5</text>
<text x="223.9" y="67.2">A6</text>
<text x="223.9" y="69.3">A7</text>
<text x="223.9" y="71.5">A8</text>
<text x="234.7" y="67.2">D6</text>
<text x="234.7" y="69.3">D7</text>
<text x="241.1" y="66.2">20</text>
<text x="241.1" y="68.4">21</text>
<text x="69" y="77">10</text>
<text x="70.1" y="72.7">8</text>
<text x="70.1" y="74.8">9</text>
<text x="75.1" y="73.7">A8</text>
<text x="75.1" y="75.8">A7</text>
<text x="75.1" y="77.9">A6</text>
<text x="84.5" y="75.8">RST</text>
<text x="84.6" y="78">CLK</text>
<text x="85.8" y="73.7">M1</text>
<text x="92.3" y="72.7">19</text>
<text x="92.3" y="74.8">20</text>
<text x="92.3" y="77">21</text>
<text x="163.9" y="72.7">26</text>
<text x="163.9" y="74.8">23</text>
<text x="163.9" y="77">25</text>
<text x="170" y="73.7">A9</text>
<text x="170" y="75.8">A10</text>
<text x="170" y="77.9">A11</text>
<text x="217.8" y="72.7">26</text>
<text x="217.8" y="74.8">23</text>
<text x="217.8" y="77">25</text>
<text x="223.9" y="73.7">A9</text>
<text x="223.9" y="75.8">A10</text>
<text x="223.9" y="77.9">A11</text>
<text x="69" y="81.3">12</text>
<text x="69" y="83.5">13</text>
<text x="69.2" y="79.2">11</text>
<text x="75.1" y="80.1">A5</text>
<text x="75.1" y="82.3">A4</text>
<text x="82.6" y="82.3">MREQ</text>
<text x="85.2" y="80.1">INT</text>
<text x="92.3" y="79.2">22</text>
<text x="92.3" y="81.3">23</text>
<text x="92.3" y="83.5">26</text>
<text x="163.9" y="81.3">28</text>
<text x="164.9" y="79.2">4</text>
<text x="164.9" y="83.5">3</text>
<text x="170" y="80.1">A12</text>
<text x="170" y="82.3">A13</text>
<text x="187.2" y="83.5">32</text>
<text x="217.8" y="81.3">28</text>
<text x="217.8" y="83.5">29</text>
<text x="218.9" y="79.2">4</text>
<text x="223.9" y="80.1">A12</text>
<text x="223.9" y="82.3">A13</text>
<text x="241.1" y="83.5">32</text>
<text x="69" y="85.6">14</text>
<text x="69" y="87.8">15</text>
<text x="69" y="90">16</text>
<text x="75.1" y="84.4">A3</text>
<text x="75.1" y="86.6">A2</text>
<text x="75.1" y="88.7">A1</text>
<text x="83.4" y="84.5">IORQ</text>
<text x="85.9" y="88.8">TX</text>
<text x="92.3" y="87.8">35</text>
<text x="92.3" y="90">36</text>
<text x="163.9" y="85.6">31</text>
<text x="163.9" y="90">30</text>
<text x="164.9" y="87.8">2</text>
<text x="170" y="84.4">A14</text>
<text x="170" y="86.6">A15</text>
<text x="170" y="88.7">A16</text>
<text x="179.2" y="84.5">VCC</text>
<text x="217.8" y="90">30</text>
<text x="218.9" y="85.6">3</text>
<text x="218.9" y="87.8">2</text>
<text x="223.9" y="84.4">A14</text>
<text x="223.9" y="86.6">A15</text>
<text x="223.9" y="88.7">A16</text>
<text x="233" y="84.5">VCC</text>
<text x="69" y="94.2">24</text>
<text x="75.1" y="90.9">A0</text>
<text x="75.1" y="95.2">WR</text>
<text x="85.7" y="90.9">RX</text>
<text x="86.1" y="95.2">E0</text>
<text x="92.3" y="94.2">37</text>
<text x="164.9" y="92.1">1</text>
<text x="170" y="90.9">A17</text>
<text x="170" y="93">A18</text>
<text x="218.9" y="92.1">1</text>
<text x="223.9" y="90.9">A17</text>
<text x="223.9" y="93">A18</text>
<text x="69" y="100.7">17</text>
<text x="69" y="96.4">25</text>
<text x="75.1" y="101.7">GND</text>
<text x="75.1" y="97.4">RD</text>
<text x="86.1" y="97.4">E1</text>
<text x="86.1" y="99.5">E2</text>
<text x="86.1" y="101.7">E3</text>
<text x="92.3" y="96.4">38</text>
<text x="92.3" y="98.6">39</text>
<text x="92.3" y="100.7">40</text>
<text x="163.9" y="96.4">22</text>
<text x="163.9" y="98.6">24</text>
<text x="163.9" y="100.7">29</text>
<text x="170" y="97.4">CE</text>
<text x="170" y="99.5">OE</text>
<text x="170" y="101.7">WE</text>
<text x="179" y="101.7">GND</text>
<text x="187.2" y="100.7">16</text>
<text x="217.8" y="96.4">22</text>
<text x="217.8" y="98.6">24</text>
<text x="217.8" y="100.7">31</text>
<text x="223.9" y="97.4">CE</text>
<text x="223.9" y="99.5">OE</text>
<text x="223.9" y="101.7">WE</text>
<text x="232.9" y="101.7">GND</text>
<text x="241.1" y="100.7">16</text>
<text x="245.9" y="113.7">10</text>
<text x="264.8" y="113.7">9</text>
<text x="245.9" y="115.8">12</text>
<text x="251.9" y="116.8">D</text>
<text x="251.9" y="114.6">PRE</text>
<text x="259.4" y="114.6">Q</text>
<text x="86.3" y="122.3">15</text>
<text x="87.3" y="124.5">1</text>
<text x="92.3" y="125.4">D2</text>
<text x="92.3" y="123.2">D1</text>
<text x="98.8" y="125.4">Q2</text>
<text x="98.8" y="123.2">Q1</text>
<text x="105.2" y="124.5">9</text>
<text x="105.2" y="122.3">10</text>
<text x="144.5" y="124.5">15</text>
<text x="150.6" y="125.4">D1</text>
<text x="157.1" y="125.4">Q1</text>
<text x="163.4" y="124.5">10</text>
<text x="245.9" y="122.3">13</text>
<text x="246" y="120.1">11</text>
<text x="251.9" y="123.2">CLR</text>
<text x="251.9" y="121.1">CLK</text>
<text x="259.4" y="123.2">Q</text>
<text x="264.8" y="122.3">8</text>
<text x="87.3" y="126.6">2</text>
<text x="87.3" y="128.7">3</text>
<text x="92.3" y="127.6">D3</text>
<text x="92.3" y="129.7">D4</text>
<text x="98.8" y="127.6">Q3</text>
<text x="98.8" y="129.7">Q4</text>
<text x="105.2" y="128.7">6</text>
<text x="105.2" y="126.6">7</text>
<text x="145.5" y="126.6">1</text>
<text x="145.5" y="128.7">2</text>
<text x="145.5" y="130.9">3</text>
<text x="150.6" y="127.6">D2</text>
<text x="150.6" y="129.7">D3</text>
<text x="150.6" y="131.9">D4</text>
<text x="157.1" y="131.9">Q4</text>
<text x="157.1" y="129.7">Q3</text>
<text x="157.1" y="127.6">Q2</text>
<text x="163.4" y="130.9">6</text>
<text x="163.4" y="128.7">7</text>
<text x="163.4" y="126.6">9</text>
<text x="182.2" y="126.6">2</text>
<text x="182.2" y="128.7">3</text>
<text x="187.2" y="127.6">A</text>
<text x="187.2" y="129.7">B</text>
<text x="193.9" y="127.6">Y0</text>
<text x="193.9" y="129.7">Y1</text>
<text x="193.9" y="131.9">Y2</text>
<text x="200.1" y="126.6">4</text>
<text x="200.1" y="128.7">5</text>
<text x="200.1" y="130.9">6</text>
<text x="39.9" y="137.4">2</text>
<text x="39.9" y="135.2">4</text>
<text x="44.9" y="136.2">PRE</text>
<text x="52.4" y="136.2">Q</text>
<text x="57.8" y="135.2">5</text>
<text x="86.3" y="135.2">13</text>
<text x="86.3" y="133.1">14</text>
<text x="87.3" y="137.4">5</text>
<text x="92.3" y="136.2">WB</text>
<text x="92.3" y="134">WA</text>
<text x="144.5" y="137.4">13</text>
<text x="144.5" y="135.2">14</text>
<text x="150.6" y="136.2">WA</text>
<text x="182.2" y="133.1">1</text>
<text x="187.2" y="134">G</text>
<text x="193.9" y="134">Y3</text>
<text x="200.1" y="133.1">7</text>
<text x="39.9" y="143.8">1</text>
<text x="39.9" y="141.7">3</text>
<text x="44.9" y="138.3">D</text>
<text x="44.9" y="142.6">CLK</text>
<text x="57.8" y="143.8">6</text>
<text x="86.3" y="141.7">12</text>
<text x="86.4" y="143.8">11</text>
<text x="87.3" y="139.5">4</text>
<text x="92.3" y="140.5">RB</text>
<text x="92.3" y="138.3">RA</text>
<text x="92.3" y="142.6">GW</text>
<text x="144.5" y="143.8">12</text>
<text x="145.5" y="141.7">4</text>
<text x="145.5" y="139.5">5</text>
<text x="150.6" y="142.6">RB</text>
<text x="150.6" y="140.5">RA</text>
<text x="150.6" y="138.3">WB</text>
<text x="209.8" y="143.8">2</text>
<text x="220" y="143.8">1</text>
<text x="44.9" y="144.8">CLR</text>
<text x="52.4" y="144.8">Q</text>
<text x="92.3" y="144.8">GR</text>
<text x="144.7" y="146">11</text>
<text x="150.6" y="146.9">GR</text>
<text x="150.6" y="144.8">GW</text>
<text x="209.8" y="146">3</text>
<text x="209.8" y="148.2">4</text>
<text x="209.8" y="150.3">5</text>
<text x="209.8" y="152.5">6</text>
<text x="87.3" y="161.1">1</text>
<text x="107.4" y="161.1">15</text>
<text x="112.2" y="161.1">16</text>
<text x="122.5" y="161.1">15</text>
<text x="209.8" y="159">2</text>
<text x="209.8" y="161.1">3</text>
<text x="220" y="159">1</text>
<text x="87.3" y="163.2">2</text>
<text x="87.3" y="165.4">3</text>
<text x="92.3" y="162.1">A</text>
<text x="92.3" y="164.2">B</text>
<text x="92.3" y="166.4">C</text>
<text x="101.2" y="166.4">Y2</text>
<text x="101.2" y="164.2">Y1</text>
<text x="101.2" y="162.1">Y0</text>
<text x="107.4" y="167.6">12</text>
<text x="107.4" y="165.4">13</text>
<text x="107.4" y="163.2">14</text>
<text x="112.2" y="167.6">10</text>
<text x="112.2" y="165.4">12</text>
<text x="112.2" y="163.2">14</text>
<text x="122.5" y="167.6">9</text>
<text x="122.5" y="165.4">11</text>
<text x="122.5" y="163.2">13</text>
<text x="138" y="165.4">14</text>
<text x="138" y="167.6">13</text>
<text x="144.1" y="166.4">A</text>
<text x="150.8" y="166.4">Y0</text>
<text x="157" y="165.4">12</text>
<text x="157" y="167.6">11</text>
<text x="209.8" y="163.2">4</text>
<text x="209.8" y="165.4">5</text>
<text x="209.8" y="167.6">6</text>
<text x="87.3" y="171.9">6</text>
<text x="92.3" y="172.8">G1</text>
<text x="101.2" y="172.8">Y5</text>
<text x="101.2" y="170.7">Y4</text>
<text x="101.2" y="168.5">Y3</text>
<text x="107.4" y="171.9">10</text>
<text x="107.4" y="169.7">11</text>
<text x="113.2" y="171.9">6</text>
<text x="113.2" y="169.7">8</text>
<text x="122.5" y="171.9">5</text>
<text x="122.5" y="169.7">7</text>
<text x="138" y="171.9">15</text>
<text x="144.1" y="172.8">G</text>
<text x="144.1" y="168.5">B</text>
<text x="150.8" y="168.5">Y1</text>
<text x="150.8" y="170.7">Y2</text>
<text x="150.8" y="172.8">Y3</text>
<text x="157" y="169.7">10</text>
<text x="157" y="171.9">9</text>
<text x="87.3" y="174">4</text>
<text x="87.3" y="176.2">5</text>
<text x="92.3" y="175">G2A</text>
<text x="92.3" y="177.1">G2B</text>
<text x="101.2" y="177.2">Y7</text>
<text x="101.2" y="175">Y6</text>
<text x="107.4" y="176.2">7</text>
<text x="107.4" y="174">9</text>
<text x="113.2" y="176.2">2</text>
<text x="113.2" y="174">4</text>
<text x="122.5" y="176.2">1</text>
<text x="122.5" y="174">3</text>
</g>
<g font-size="1.5">
<text x="18.6" y="47.1" transform="rotate(-90 18.6 47.1)">VCC</text>
<text x="25.1" y="47.1" transform="rotate(-90 25.1 47.1)">VCC</text>
<text x="31.5" y="47.1" transform="rotate(-90 31.5 47.1)">VCC</text>
<text x="38" y="47.1" transform="rotate(-90 38 47.1)">VCC</text>
<text x="44.5" y="47.1" transform="rotate(-90 44.5 47.1)">VCC</text>
<text x="18.6" y="54.2" transform="rotate(-90 18.6 54.2)">GND</text>
<text x="25.1" y="54.2" transform="rotate(-90 25.1 54.2)">GND</text>
<text x="31.5" y="54.2" transform="rotate(-90 31.5 54.2)">GND</text>
<text x="38" y="54.2" transform="rotate(-90 38 54.2)">GND</text>
<text x="44.5" y="54.2" transform="rotate(-90 44.5 54.2)">GND</text>
</g>
</svg>
